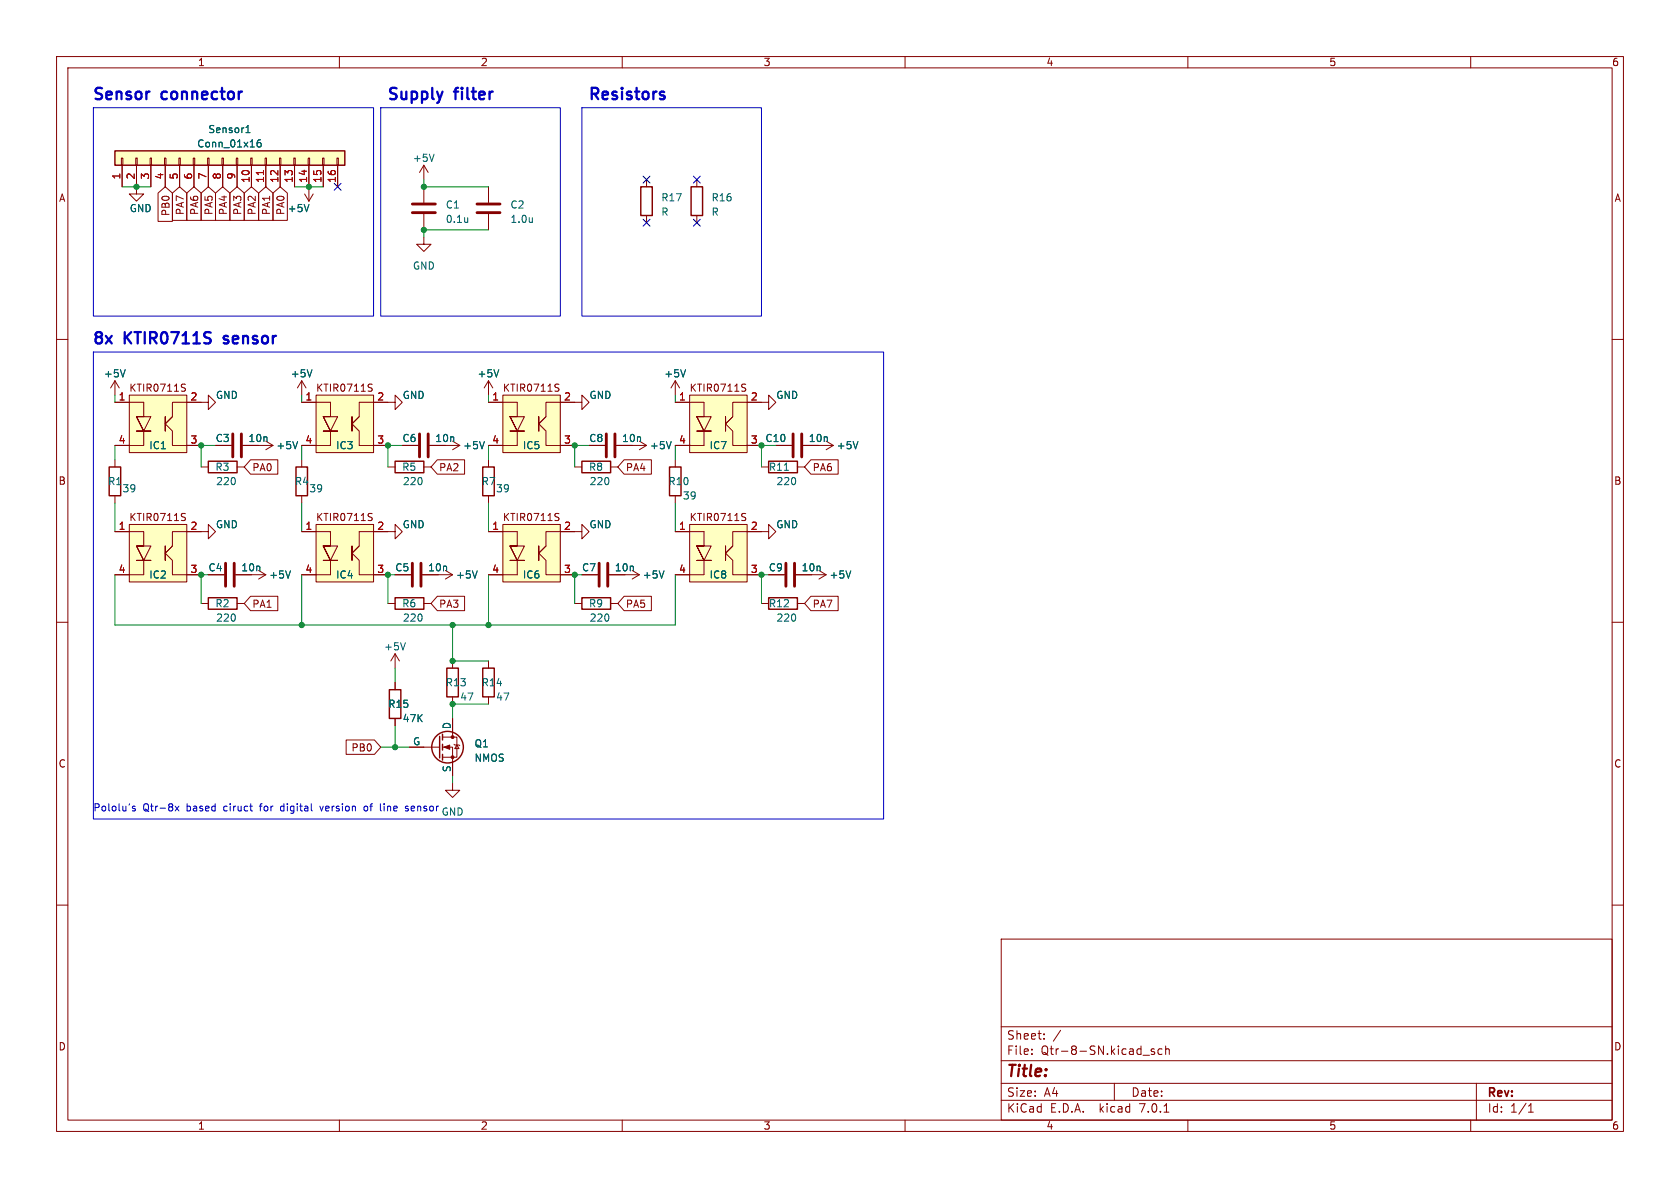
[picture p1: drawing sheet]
<svg xmlns="http://www.w3.org/2000/svg" width="297mm" height="210mm" viewBox="0 0 297 210" stroke-linecap="round" stroke-linejoin="round" font-family="sans-serif">
<g fill="none" stroke="#840000" stroke-width=".18">
<path d="M10 10h277v190h-277zM12 12h273v186h-273zM60 10v2M110 10v2M160 10v2M210 10v2M260 10v2M21.5 27.9h.2v1.3h-.2zM21.6 29.2v3.8M24 27.9h.3v1.3h-.3zM24.1 29.2v5.1h1.3l-1.3 1.3-1.2-1.3h1.2M26.5 27.9h.3v1.3h-.3z"/>
<path d="M26.7 29.2v3.8M27.9 34.1l1.3-1.1 1.3 1.1v5h-2.6zM29.1 27.9h.2v1.3h-.2zM29.2 29.2v3.8M30.5 34.1l1.2-1.1 1.3 1.1v4.9h-2.5zM31.6 27.9h.3v1.3h-.3zM31.7 29.2v3.8M33 34.1l1.3-1.1 1.3 1.1v4.9h-2.6zM34.2 27.9h.2v1.3h-.2zM34.3 29.2v3.8M35.6 34.1l1.2-1.1 1.3 1.1v4.9h-2.5zM36.7 27.9h.3v1.3h-.3z"/>
<path d="M36.8 29.2v3.8M38.1 34.1l1.3-1.1 1.2 1.1v4.9h-2.5zM39.2 27.9h.3v1.3h-.3zM39.4 29.2v3.8M40.6 34.1l1.3-1.1 1.3 1.1v4.9h-2.6zM41.8 27.9h.2v1.3h-.2zM41.9 29.2v3.8M43.2 34.1l1.2-1.1 1.3 1.1v4.9h-2.5zM44.3 27.9h.3v1.3h-.3zM44.4 29.2v3.8M45.7 34.1l1.3-1.1 1.3 1.1v4.9h-2.6zM46.9 27.9h.2v1.3h-.2z"/>
<path d="M47 29.2v3.8M48.3 34.1l1.2-1.1 1.3 1.1v4.9h-2.5zM49.4 27.9h.3v1.3h-.3zM49.5 29.2v3.8M51.9 27.9h.3v1.3h-.3zM52.1 29.2v3.8M53.8 34.3l.8 1.3M54.5 27.9h.2v1.3h-.2zM54.6 29.2v6.4M55.4 34.3l-.8 1.3M57 27.9h.3v1.3h-.3zM57.1 29.2v3.8"/>
<path d="M59.6 27.9h.2v1.3h-.2zM59.7 29.2v3.8M74.9 29.2l-.7 1.3M74.9 29.2v2.6M74.9 33v2.8M74.9 37.8v2.8M74.9 29.2l.8 1.3M86.4 33v2.8M86.4 37.8v2.8M114.3 31.8v1.2M114.3 38.1v1.3M123.2 31.8v1.2"/>
<path d="M123.2 38.1v1.3M10 60h2M74.9 41.9v1.3h1.3l-1.3 1.3-1.2-1.3h1.2M285 60h2M20.3 71.1h5.1v2.6h-1.3h2.6l-1.3 2.5-1.3-2.5 1.3 2.5h-1.3h2.6h-1.3v2.5h-5.1M20.3 67.3l-.7 1.3M20.3 67.3v2.6M20.3 67.3l.8 1.3M22.9 69.9h10.1v10.1h-10.1zM30.5 73.7l-1.3 1.2v1.3v-2.5v1.2M32.3 68.5l.4 .1 .1 .3-.3 .3h-.3M32.3 67.9l.5 .1"/>
<path d="M36.8 71.1v1.3l1.3-1.3-1.3-1.2v1.2h-6.3v2.6l-1.3 1.2 1.3 1.3v2.5h5.1M38.1 78.7h2.8M42.9 78.7h5.4M47 78l1.3 .7M48.3 78.7l-1.3 .8M53.3 71.1h5.1v2.6h-1.3h2.6l-1.3 2.5-1.3-2.5 1.3 2.5h-1.3h2.6h-1.3v2.5h-5.1M53.3 67.3l-.7 1.3M53.3 67.3v2.6M53.3 67.3l.8 1.3M55.9 69.9h10.1v10.1h-10.1zM63.5 73.7l-1.3 1.2v1.3v-2.5v1.2M65.3 68.5l.4 .1 .1 .3-.2 .3h-.3"/>
<path d="M65.3 67.9l.5 .1M69.8 71.1v1.3l1.3-1.3-1.3-1.2v1.2h-6.3v2.6l-1.3 1.2 1.3 1.3v2.5h5.1M71.1 78.7h2.8M75.9 78.7h5.4M80 78l1.3 .7M81.3 78.7l-1.3 .8M86.4 71.1h5v2.6h-1.2h2.5l-1.3 2.5-1.2-2.5 1.2 2.5h-1.2h2.5h-1.3v2.5h-5M86.4 67.3l-.8 1.3M86.4 67.3v2.6M86.4 67.3l.7 1.3M88.9 69.9h10.2v10.1h-10.2zM96.5 73.7l-1.3 1.2v1.3v-2.5v1.2"/>
<path d="M98.3 68.5l.4 .1 .1 .3-.2 .3h-.3M98.3 67.9l.5 .1M102.9 71.1v1.3l1.2-1.3-1.2-1.2v1.2h-6.4v2.6l-1.3 1.2 1.3 1.3v2.5h5.1M104.1 78.7h2.8M109 78.7h5.3M113 78l1.3 .7M114.3 78.7l-1.3 .8M119.4 71.1h5.1v2.6h-1.3h2.5l-1.2 2.5-1.3-2.5 1.3 2.5h-1.3h2.5h-1.2v2.5h-5.1M119.4 67.3l-.8 1.3M119.4 67.3v2.6M119.4 67.3l.7 1.3M121.9 69.9h10.2v10.1h-10.2z"/>
<path d="M129.5 73.7l-1.2 1.2v1.3v-2.5v1.2M131.4 68.5l.3 .1 .1 .3-.2 .3h-.3M131.4 67.9l.4 .1M135.9 71.1v1.3l1.3-1.3-1.3-1.2v1.2h-6.4v2.6l-1.2 1.2 1.2 1.3v2.5h5.1M137.2 78.7h2.8M142 78.7h5.3M146 78l1.3 .7M147.3 78.7l-1.3 .8M20.3 94h5.1v2.5h-1.3h2.6l-1.3 2.6-1.3-2.6 1.3 2.6h-1.3h2.6h-1.3v2.5h-5.1M20.3 81.3v1.3M20.3 87.6v1.3M22.9 92.7h10.1v10.2h-10.1z"/>
<path d="M30.5 96.5l-1.3 1.3v1.3v-2.6v1.3M32.3 91.4l.4 .1 .1 .3-.3 .2h-.3M32.3 90.8h.5M35.6 82.6h1.2M36.8 94v1.3l1.3-1.3-1.3-1.3v1.3h-6.3v2.5l-1.3 1.3 1.3 1.3v2.5h5.1M41.9 82.6h1.3M44.3 81.3h4.8v2.5h-4.8l-1.1-1.2zM53.3 94h5.1v2.5h-1.3h2.6l-1.3 2.6-1.3-2.6 1.3 2.6h-1.3h2.6h-1.3v2.5h-5.1M53.3 81.3v1.3M53.3 87.6v1.3M55.9 92.7h10.1v10.2h-10.1zM63.5 96.5l-1.3 1.3v1.3v-2.6v1.3"/>
<path d="M65.3 91.4l.4 .1 .1 .3-.2 .2h-.3M65.3 90.8h.5M68.6 82.6h1.2M69.8 94v1.3l1.3-1.3-1.3-1.3v1.3h-6.3v2.5l-1.3 1.3 1.3 1.3v2.5h5.1M74.9 82.6h1.3M77.3 81.3h4.8v2.5h-4.8l-1.1-1.2zM86.4 94h5v2.5h-1.2h2.5l-1.3 2.6-1.2-2.6 1.2 2.6h-1.2h2.5h-1.3v2.5h-5M86.4 81.3v1.3M86.4 87.6v1.3M88.9 92.7h10.2v10.2h-10.2zM96.5 96.5l-1.3 1.3v1.3v-2.6v1.3M98.3 91.4l.4 .1 .1 .3-.2 .2h-.3"/>
<path d="M98.3 90.8h.5M101.6 82.6h1.3M102.9 94v1.3l1.2-1.3-1.2-1.3v1.3h-6.4v2.5l-1.3 1.3 1.3 1.3v2.5h5.1M107.9 82.6h1.3M110.3 81.3h4.9v2.5h-4.9l-1.1-1.2zM119.4 94h5.1v2.5h-1.3h2.5l-1.2 2.6-1.3-2.6 1.3 2.6h-1.3h2.5h-1.2v2.5h-5.1M119.4 81.3v1.3M119.4 87.6v1.3M121.9 92.7h10.2v10.2h-10.2zM129.5 96.5l-1.2 1.3v1.3v-2.6v1.3M131.4 91.4l.3 .1 .1 .3-.2 .2h-.3M131.4 90.8h.4"/>
<path d="M134.6 82.6h1.3M135.9 94v1.3l1.3-1.3-1.3-1.3v1.3h-6.4v2.5l-1.2 1.3 1.2 1.3v2.5h5.1M141 82.6h1.2M143.4 81.3h4.8v2.5h-4.8l-1.2-1.2zM10 110h2M35.6 106.7h1.2M36.8 101.6h2.8M41.7 101.6h5.3M41.9 106.7h1.3M44.3 105.4h4.8v2.6h-4.8l-1.1-1.3zM45.7 100.8l1.3 .8M47 101.6l-1.3 .8"/>
<path d="M68.6 106.7h1.2M69.8 101.6h2.8M69.8 115.6v2.5M69.8 115.6l-.7 1.2M69.8 115.6l.8 1.2M74.7 101.6h5.3M74.9 106.7h1.3M77.3 105.4h4.8v2.6h-4.8l-1.1-1.3zM78.7 100.8l1.3 .8M80 116.8v1.3M80 101.6l-1.3 .8M86.4 116.8v1.3"/>
<path d="M101.6 106.7h1.3M102.9 101.6h2.8M107.7 101.6h5.3M107.9 106.7h1.3M110.3 105.4h4.9v2.6h-4.9l-1.1-1.3zM111.8 100.8l1.2 .8M113 101.6l-1.2 .8M134.6 106.7h1.3M135.9 101.6h2.8M140.7 101.6h5.3M141 106.7h1.2M143.4 105.4h4.8v2.6h-4.8l-1.2-1.3z"/>
<path d="M144.8 100.8l1.2 .8M146 101.6l-1.2 .8M285 110h2M61.2 130.8h5l1.1 1.3-1.1 1.3h-5zM69.8 120.7v1.2M69.8 127v1.3M72.4 132.1h5.3M78.2 132.1h1.8v5.1M78.2 130.3h2.6v3.6h-2.6M80 138.4v1.3h1.3l-1.3 1.3-1.3-1.3h1.3M80 123.2v1.3M80 127v3.3"/>
<path d="M80.3 131.6l.1 .1h.8l.1 .1M80.8 131.7l.4 .6h-.8zM86.4 123.2v1.3M10 160h2M285 160h2M177 166h108v32h-108zM60 198v2M110 198v2M160 198v2M177 194.5h108M177 191.5h108M177 187.5h108"/>
<path d="M177 181.5h108M182.4 186.3v.1M182.4 185.5v.1M184.6 183.6v.1M184.6 182.8v.1M197 191.5v3M202.1 186.5h1.1M204.1 185.5l-.4-.1-.2 .2 .1 .2 .5 .2v.3h-.6M205.4 185.5l-.4-.1-.3 .3v.4l.2 .2h.5M205.8 196.6h.8M206.1 185.5l.2-.1 .3 .1 .1 .9M206.1 184.9v1.5"/>
<path d="M210 198v2M260 198v2M261 191.5v6.5M270.2 196.6h.9M270.2 195.5l.4-.4v1.5"/>
</g>
<g fill="none" stroke="#840000" stroke-width=".25">
<path d="M20.3 26.7h40.7v2.5h-40.7zM113.3 33h2v5.1h-2zM122.2 33h2v5.1h-2zM19.3 82.6h2v5h-2zM36.8 81.5h5.1v2.1h-5.1zM52.3 82.6h2.1v5h-2.1zM69.8 81.5h5.1v2.1h-5.1zM85.3 82.6h2.1v5h-2.1zM102.9 81.5h5v2.1h-5zM118.4 82.6h2v5h-2zM135.9 81.5h5.1v2.1h-5.1zM36.8 105.7h5.1v2h-5.1z"/>
<path d="M69.8 105.7h5.1v2h-5.1zM79 118.1h2v5.1h-2zM85.3 118.1h2.1v5.1h-2.1zM102.9 105.7h5v2h-5zM135.9 105.7h5.1v2h-5.1zM68.8 121.9h2.1v5.1h-2.1zM77.7 130.2v3.8M78.2 129.8v1M78.2 131.6v1M78.2 133.4v1"/>
<circle cx="79.1" cy="132.1" r="2.79"/>
</g>
<g fill="none" stroke="#840000" stroke-width=".51">
<path d="M72.9 37.6h4.1M72.9 36.1h4.1M84.3 37.6h4.1M84.3 36.1h4.1M41.1 76.7v4.1M42.7 76.7v4.1M74.2 76.7v4.1M75.7 76.7v4.1M107.2 76.7v4.1M108.7 76.7v4.1M140.2 76.7v4.1M141.7 76.7v4.1"/>
<path d="M39.9 99.6v4M41.4 99.6v4M72.9 99.6v4M74.4 99.6v4M105.9 99.6v4M107.4 99.6v4M138.9 99.6v4M140.5 99.6v4"/>
</g>
<g fill="#ffffc2" stroke="#ffffc2" stroke-width=".18">
<path d="M55.9 69.9h10.1v10.1h-10.1z"/>
<path d="M88.9 69.9h10.2v10.1h-10.2z"/>
<path d="M22.9 69.9h10.1v10.1h-10.1z"/>
<path d="M22.9 92.7h10.1v10.2h-10.1z"/>
<path d="M55.9 92.7h10.1v10.2h-10.1z"/>
<path d="M20.3 26.7h40.7v2.5h-40.7z"/>
<path d="M121.9 69.9h10.2v10.1h-10.2z"/>
<path d="M88.9 92.7h10.2v10.2h-10.2z"/>
<path d="M121.9 92.7h10.2v10.2h-10.2z"/>
</g>
<g fill="none" stroke="#006464" stroke-width=".18">
<path d="M43.5 23.4h.7M43.6 22.5l.2-.3v1.2M46.1 24.7l-.4 .1a.86 .86 0 0 0 0 1.2l.4-.1 .1-.5-.3-.2h-.2l-.3 .2M54.6 36.1l-.4 1.3M76.7 27.3l-.4 1.2M22.1 65.4l-.4 1.2M52.6 78.1l-.4 1.2M55.2 65.4l-.5 1.2M85.6 78.1l-.4 1.2M88.2 65.4l-.4 1.2M118.7 78.1l-.5 1.2M121.2 65.4l-.4 1.2"/>
<path d="M151.7 78.1l-.4 1.2M51.3 100.9l-.4 1.3M71.7 113.6l-.5 1.3M84.4 100.9l-.5 1.3M117.4 100.9l-.4 1.3M150.4 100.9l-.4 1.3"/>
</g>
<path d="M46.6 30.1v.8" fill="none" stroke="#a90000" stroke-width=".18"/>
<g fill="#840000" stroke="#840000" stroke-width=".18">
<path d="M78.5 132.1l1-.4v.8z"/>
<circle cx="80" cy="133.9" r=".25"/>
<circle cx="80" cy="130.3" r=".25"/>
</g>
<g fill="none" stroke="#0000c2" stroke-width=".18">
<path d="M16.5 19.1h49.5v36.8h-49.5zM67.3 19.1h31.8v36.8h-31.8zM102.9 19.1h31.7v36.8h-31.7zM16.5 62.2h139.7v82.6h-139.7zM23.9 142.6l-.3-.1-.2 .2 .1 .2 .4 .1v.3h-.5M31 142.5l.6 .9M31.6 142.5l-.6 .9M44.1 142.5h.5M44.4 143.3l.2 .1M55.1 143.3l.1 .1M64.5 142.6l-.2 .1 .2 .6M67.2 142.1v1.1l.2 .2"/>
<path d="M71.7 143.3l.3 .1M72 142.5l-.3 .2v.2h.3"/>
</g>
<g fill="none" stroke="#009600" stroke-width=".18">
<path d="M21.6 33h5.1M52.1 33h5M74.9 31.8v1.2h11.5M86.4 40.6h-11.5v1.3M20.3 69.9v1.2M20.3 78.7v2.6M38.1 78.7h-2.5v3.9M53.3 69.9v1.2M53.3 78.7v2.6M71.1 78.7h-2.5v3.9M86.4 69.9v1.2M86.4 78.7v2.6"/>
<path d="M104.1 78.7h-2.5v3.9M119.4 69.9v1.2M119.4 78.7v2.6M137.2 78.7h-2.6v3.9M20.3 88.9v5.1M53.3 88.9v5.1M86.4 88.9v5.1M119.4 88.9v5.1M20.3 101.6v8.9h99.1v-8.9M36.8 101.6h-1.2v5.1M53.3 101.6v8.9M69.8 118.1v2.6"/>
<path d="M69.8 101.6h-1.2v5.1M80 110.5v6.3h6.4M86.4 101.6v8.9M102.9 101.6h-1.3v5.1M135.9 101.6h-1.3v5.1M67.3 132.1h5.1M69.8 128.3v3.8M80 137.2v1.2M86.4 124.5h-6.4v2.5"/>
</g>
<path d="M59.1 32.4l1.2 1.2M60.3 32.4l-1.2 1.2M113.7 31.1l1.2 1.3M113.7 38.8l1.2 1.2M114.9 31.1l-1.2 1.3M114.9 38.8l-1.2 1.2M122.6 38.8l1.2 1.2M122.6 31.1l1.2 1.3M123.8 38.8l-1.2 1.2M123.8 31.1l-1.2 1.3" fill="none" stroke="#000084" stroke-width=".18"/>
<g fill="#009600" stroke="#009600" stroke-width=".18">
<circle cx="74.9" cy="40.6" r=".46"/>
<circle cx="74.9" cy="33" r=".46"/>
<circle cx="80" cy="110.5" r=".46"/>
<circle cx="69.8" cy="132.1" r=".46"/>
<circle cx="80" cy="124.5" r=".46"/>
<circle cx="80" cy="116.8" r=".46"/>
<circle cx="86.4" cy="110.5" r=".46"/>
<circle cx="53.3" cy="110.5" r=".46"/>
<circle cx="68.6" cy="101.6" r=".46"/>
<circle cx="35.6" cy="101.6" r=".46"/>
<circle cx="35.6" cy="78.7" r=".46"/>
<circle cx="68.6" cy="78.7" r=".46"/>
<circle cx="101.6" cy="101.6" r=".46"/>
<circle cx="134.6" cy="78.7" r=".46"/>
<circle cx="134.6" cy="101.6" r=".46"/>
<circle cx="101.6" cy="78.7" r=".46"/>
<circle cx="24.1" cy="33" r=".46"/>
<circle cx="54.6" cy="33" r=".46"/>
</g>
<g font-size="2.8" fill="#0000c2">
<text x="16.5" y="17.8">Sensor</text>
<text x="28.8" y="17.8">connector</text>
<text x="68.6" y="17.8">Supply</text>
<text x="80.6" y="17.8">filter</text>
<text x="104.1" y="17.8">Resistors</text>
<text x="16.5" y="61">8x</text>
<text x="22.2" y="61">KTIR0711S</text>
<text x="40.4" y="61">sensor</text>
</g>
<text font-size="2.8" fill="#840000" x="178" y="190.8">Title:</text>
<g font-size="2.1" fill="#840000">
<text x="178" y="183.9">Sheet:</text>
<text x="186.2" y="183.9">/</text>
<text x="178" y="186.6">File:</text>
<text x="184" y="186.6">Qtr-8-SN.kicad_sch</text>
<text x="178" y="196.8">KiCad</text>
<text x="178" y="194">Size:</text>
<text x="184.6" y="194">A4</text>
<text x="185.7" y="196.8">E.D.A.</text>
<text x="194.4" y="196.8">kicad</text>
<text x="200" y="194">Date:</text>
<text x="201.5" y="196.8">7.0.1</text>
<text x="263" y="194.2">Rev:</text>
<text x="263" y="196.8">Id:</text>
<text x="267" y="196.8">1/1</text>
</g>
<g font-size="1.8" fill="#840000">
<text x="35" y="11.8">1</text>
<text x="85" y="11.8">2</text>
<text x="135" y="11.8">3</text>
<text x="185" y="11.8">4</text>
<text x="235" y="11.8">5</text>
<text x="285" y="11.8">6</text>
<text x="10.4" y="35.8">A</text>
<text x="285.4" y="35.8">A</text>
<text x="30.1" y="38.3" transform="rotate(-90 30.1 38.3)">PB0</text>
<text x="32.7" y="38.1" transform="rotate(-90 32.7 38.1)">PA7</text>
<text x="35.2" y="38.1" transform="rotate(-90 35.2 38.1)">PA6</text>
<text x="37.7" y="38.1" transform="rotate(-90 37.7 38.1)">PA5</text>
<text x="40.3" y="38.1" transform="rotate(-90 40.3 38.1)">PA4</text>
<text x="42.8" y="38.1" transform="rotate(-90 42.8 38.1)">PA3</text>
<text x="45.4" y="38.1" transform="rotate(-90 45.4 38.1)">PA2</text>
<text x="47.9" y="38.1" transform="rotate(-90 47.9 38.1)">PA1</text>
<text x="50.4" y="38.1" transform="rotate(-90 50.4 38.1)">PA0</text>
<text x="22.8" y="69.4">KTIR0711S</text>
<text x="55.8" y="69.4">KTIR0711S</text>
<text x="88.8" y="69.4">KTIR0711S</text>
<text x="121.8" y="69.4">KTIR0711S</text>
<text x="44.6" y="83.5">PA0</text>
<text x="77.6" y="83.5">PA2</text>
<text x="110.6" y="83.5">PA4</text>
<text x="143.7" y="83.5">PA6</text>
<text x="10.3" y="85.8">B</text>
<text x="285.3" y="85.8">B</text>
<text x="22.8" y="92.3">KTIR0711S</text>
<text x="55.8" y="92.3">KTIR0711S</text>
<text x="88.8" y="92.3">KTIR0711S</text>
<text x="121.8" y="92.3">KTIR0711S</text>
<text x="44.6" y="107.6">PA1</text>
<text x="77.6" y="107.6">PA3</text>
<text x="110.6" y="107.6">PA5</text>
<text x="143.7" y="107.6">PA7</text>
<text x="10.3" y="135.8">C</text>
<text x="62" y="133">PB0</text>
<text x="285.3" y="135.8">C</text>
<text x="10.3" y="185.8">D</text>
<text x="285.3" y="185.8">D</text>
<text x="35" y="199.8">1</text>
<text x="85" y="199.8">2</text>
<text x="135" y="199.8">3</text>
<text x="185" y="199.8">4</text>
<text x="235" y="199.8">5</text>
<text x="285" y="199.8">6</text>
</g>
<g font-size="1.8" fill="#006464">
<text x="36.8" y="23.7">Sensor1</text>
<text x="34.8" y="26.2">Conn_01x16</text>
<text x="72.9" y="28.8">+5V</text>
<text x="116.8" y="35.8">R17</text>
<text x="125.7" y="35.8">R16</text>
<text x="22.9" y="37.7">GND</text>
<text x="50.8" y="37.7">+5V</text>
<text x="78.7" y="37">C1</text>
<text x="78.7" y="39.6">0.1u</text>
<text x="90.2" y="37">C2</text>
<text x="90.2" y="39.6">1.0u</text>
<text x="116.8" y="38.3">R</text>
<text x="125.7" y="38.3">R</text>
<text x="72.9" y="47.8">GND</text>
<text x="18.3" y="66.9">+5V</text>
<text x="38.1" y="70.7">GND</text>
<text x="51.3" y="66.9">+5V</text>
<text x="71.1" y="70.7">GND</text>
<text x="84.4" y="66.9">+5V</text>
<text x="104.1" y="70.7">GND</text>
<text x="117.4" y="66.9">+5V</text>
<text x="137.2" y="70.7">GND</text>
<text x="26.3" y="79.6">IC1</text>
<text x="38" y="83.4">R3</text>
<text x="38.1" y="78.3">C3</text>
<text x="43.9" y="78.3">10n</text>
<text x="48.8" y="79.6">+5V</text>
<text x="59.4" y="79.6">IC3</text>
<text x="71" y="83.4">R5</text>
<text x="71.1" y="78.3">C6</text>
<text x="76.9" y="78.3">10n</text>
<text x="81.8" y="79.6">+5V</text>
<text x="92.4" y="79.6">IC5</text>
<text x="104.1" y="83.4">R8</text>
<text x="104.1" y="78.3">C8</text>
<text x="109.9" y="78.3">10n</text>
<text x="114.8" y="79.6">+5V</text>
<text x="125.4" y="79.6">IC7</text>
<text x="135.3" y="78.3">C10</text>
<text x="135.9" y="83.4">R11</text>
<text x="142.9" y="78.3">10n</text>
<text x="147.9" y="79.6">+5V</text>
<text x="19.1" y="85.9">R1</text>
<text x="21.6" y="87.2">39</text>
<text x="38.1" y="85.9">220</text>
<text x="52.1" y="85.9">R4</text>
<text x="54.6" y="87.2">39</text>
<text x="71.2" y="85.9">220</text>
<text x="85.1" y="85.9">R7</text>
<text x="87.6" y="87.2">39</text>
<text x="104.2" y="85.9">220</text>
<text x="118.1" y="85.9">R10</text>
<text x="120.7" y="88.5">39</text>
<text x="137.2" y="85.9">220</text>
<text x="38.1" y="93.5">GND</text>
<text x="71.1" y="93.5">GND</text>
<text x="104.1" y="93.5">GND</text>
<text x="137.2" y="93.5">GND</text>
<text x="36.8" y="101.2">C4</text>
<text x="42.6" y="101.2">10n</text>
<text x="69.8" y="101.2">C5</text>
<text x="75.6" y="101.2">10n</text>
<text x="102.8" y="101.2">C7</text>
<text x="108.6" y="101.2">10n</text>
<text x="135.9" y="101.2">C9</text>
<text x="141.7" y="101.2">10n</text>
<text x="26.3" y="102.4">IC2</text>
<text x="38" y="107.5">R2</text>
<text x="47.5" y="102.4">+5V</text>
<text x="59.4" y="102.4">IC4</text>
<text x="71" y="107.5">R6</text>
<text x="80.6" y="102.4">+5V</text>
<text x="92.4" y="102.4">IC6</text>
<text x="104.1" y="107.5">R9</text>
<text x="113.6" y="102.4">+5V</text>
<text x="125.4" y="102.4">IC8</text>
<text x="135.9" y="107.5">R12</text>
<text x="146.6" y="102.4">+5V</text>
<text x="38.1" y="110">220</text>
<text x="71.2" y="110">220</text>
<text x="104.2" y="110">220</text>
<text x="137.2" y="110">220</text>
<text x="67.9" y="115.1">+5V</text>
<text x="68.6" y="125.3">R15</text>
<text x="78.7" y="121.5">R13</text>
<text x="81.3" y="124">47</text>
<text x="85.1" y="121.5">R14</text>
<text x="87.6" y="124">47</text>
<text x="71.1" y="127.8">47K</text>
<text x="73" y="131.8">G</text>
<text x="79.8" y="129" transform="rotate(-90 79.8 129)">D</text>
<text x="79.8" y="136.6" transform="rotate(-90 79.8 136.6)">S</text>
<text x="83.8" y="132.3">Q1</text>
<text x="83.8" y="134.8">NMOS</text>
<text x="78" y="144.3">GND</text>
</g>
<g font-size="1.8" fill="#a90000">
<text x="21.3" y="31.8" transform="rotate(-90 21.3 31.8)">1</text>
<text x="23.9" y="31.8" transform="rotate(-90 23.9 31.8)">2</text>
<text x="26.4" y="31.8" transform="rotate(-90 26.4 31.8)">3</text>
<text x="29" y="31.8" transform="rotate(-90 29 31.8)">4</text>
<text x="31.5" y="31.8" transform="rotate(-90 31.5 31.8)">5</text>
<text x="34" y="31.8" transform="rotate(-90 34 31.8)">6</text>
<text x="36.6" y="31.8" transform="rotate(-90 36.6 31.8)">7</text>
<text x="39.1" y="31.8" transform="rotate(-90 39.1 31.8)">8</text>
<text x="41.7" y="31.8" transform="rotate(-90 41.7 31.8)">9</text>
<text x="44.2" y="32.4" transform="rotate(-90 44.2 32.4)">10</text>
<text x="46.7" y="32.4" transform="rotate(-90 46.7 32.4)">11</text>
<text x="49.3" y="32.4" transform="rotate(-90 49.3 32.4)">12</text>
<text x="51.8" y="32.4" transform="rotate(-90 51.8 32.4)">13</text>
<text x="54.4" y="32.4" transform="rotate(-90 54.4 32.4)">14</text>
<text x="56.9" y="32.4" transform="rotate(-90 56.9 32.4)">15</text>
<text x="59.4" y="32.4" transform="rotate(-90 59.4 32.4)">16</text>
<text x="20.9" y="70.9">1</text>
<text x="33.6" y="70.9">2</text>
<text x="53.9" y="70.9">1</text>
<text x="66.6" y="70.9">2</text>
<text x="87" y="70.9">1</text>
<text x="99.7" y="70.9">2</text>
<text x="120" y="70.9">1</text>
<text x="132.7" y="70.9">2</text>
<text x="20.9" y="78.5">4</text>
<text x="33.6" y="78.5">3</text>
<text x="53.9" y="78.5">4</text>
<text x="66.6" y="78.5">3</text>
<text x="87" y="78.5">4</text>
<text x="99.7" y="78.5">3</text>
<text x="120" y="78.5">4</text>
<text x="132.7" y="78.5">3</text>
<text x="20.9" y="93.7">1</text>
<text x="33.6" y="93.7">2</text>
<text x="53.9" y="93.7">1</text>
<text x="66.6" y="93.7">2</text>
<text x="87" y="93.7">1</text>
<text x="99.7" y="93.7">2</text>
<text x="120" y="93.7">1</text>
<text x="132.7" y="93.7">2</text>
<text x="20.9" y="101.3">4</text>
<text x="33.6" y="101.3">3</text>
<text x="53.9" y="101.3">4</text>
<text x="66.6" y="101.3">3</text>
<text x="87" y="101.3">4</text>
<text x="99.7" y="101.3">3</text>
<text x="120" y="101.3">4</text>
<text x="132.7" y="101.3">3</text>
</g>
<g font-size="1.8" fill="#0000c2">
<text x="16.5" y="143.5">Pololu's</text>
<text x="25.3" y="143.5">Qtr-8x</text>
<text x="33" y="143.5">based</text>
<text x="39.7" y="143.5">ciruct</text>
<text x="46.2" y="143.5">for</text>
<text x="50" y="143.5">digital</text>
<text x="57.1" y="143.5">version</text>
<text x="65" y="143.5">of</text>
<text x="68" y="143.5">line</text>
<text x="72.6" y="143.5">sensor</text>
</g>
</svg>
